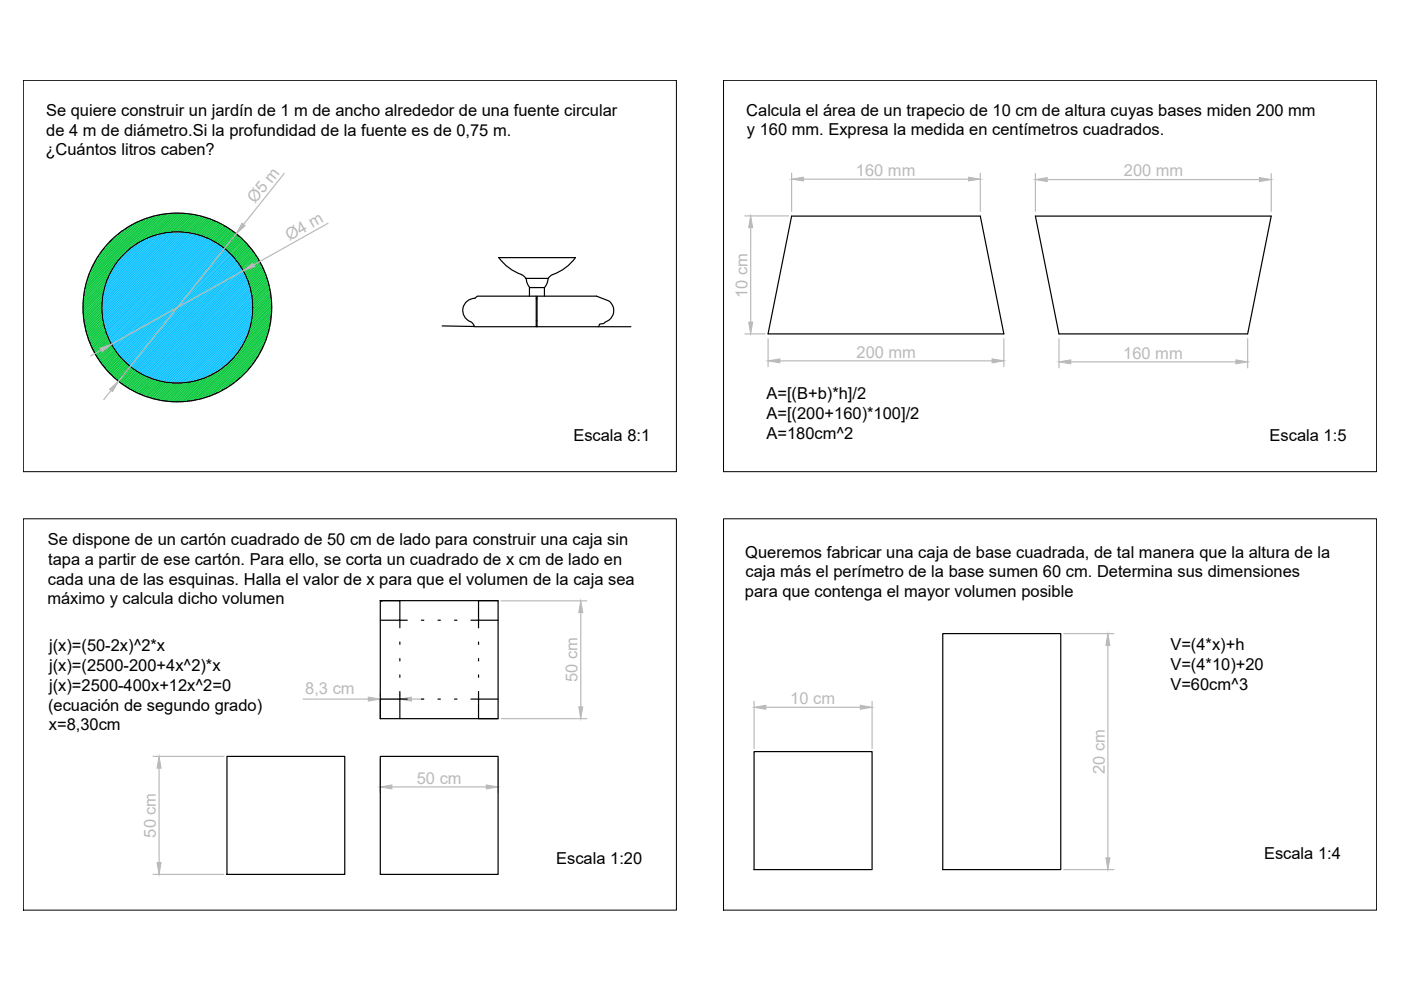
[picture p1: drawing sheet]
<svg xmlns="http://www.w3.org/2000/svg" width="297mm" height="210mm" viewBox="0 0 297 210" stroke-linecap="round" stroke-linejoin="round" font-family="sans-serif">
<!-- layer: 0 -->
<path d="M4.9 17h138.5v83h-138.5zM153.4 17h138.5v83h-138.5zM4.9 110h138.5v83h-138.5zM153.4 110h138.5v83h-138.5z" fill="none" stroke="#000" stroke-width=".21"/>
<!-- layer: Cotas -->
<g fill="none" stroke="#bababa" stroke-width=".25">
<path d="M60.3 36.8l-8.7 10.8M167.8 36.7v8.1M170.3 38h35M207.8 36.7v8.1M219.5 36.8v8M222 38.1h45M269.5 36.8v8M50.1 49.6l-25 31.2M51.5 57.4l-27.9 15.6M69.5 47.3l-15.8 8.9M157.9 45.8h9.3M159.2 48.3v20"/>
<path d="M21.4 74.2l-2.2 1.3M157.9 70.8h4.3M162.8 71.8v5.9M165.3 76.5h45M212.8 71.8v5.9M224.5 71.8v6.2M227 76.7h35M264.5 71.8v6.2M23.6 82.8l-1.6 1.9M106.2 127.4h18.2M123.1 129.9v20M225.5 134.3h10.7"/>
<path d="M234.9 136.8v45.1M64.2 148.2h13.9M80.6 147v.6M80.6 148.2h4.1M84.7 147v.6M87.2 148.2h2.5M106.2 152.4h18.2M159.9 148.7v10M162.4 150h20M184.9 148.7v10M32.5 160.4h15M33.7 162.9v20"/>
<path d="M80.6 161v7.1M83.1 166.8h20M105.6 161v7.1M32.5 185.4h15M225.5 184.4h10.7"/>
</g>
<g fill="#bababa" stroke="#bababa" stroke-width=".21">
<path d="M159.2 45.8l.4 2.5h-.9z"/>
<path d="M158.7 68.3h.9l-.4 2.5z"/>
<path d="M123.1 127.4l.5 2.5h-.9z"/>
<path d="M122.7 149.9h.9l-.5 2.5z"/>
<path d="M84.7 148.2l2.5-.4v.8z"/>
<path d="M78.1 147.8l2.5 .4-2.5 .4z"/>
<path d="M33.7 160.4l.4 2.5h-.8z"/>
<path d="M33.3 182.9h.8l-.4 2.5z"/>
<path d="M80.6 166.8l2.5-.4v.9z"/>
<path d="M103.1 166.4l2.5 .4-2.5 .5z"/>
<path d="M219.5 38.1l2.5-.5v.9z"/>
<path d="M267 37.6l2.5 .5-2.5 .4z"/>
<path d="M224.5 76.7l2.5-.4v.8z"/>
<path d="M262 76.3l2.5 .4-2.5 .4z"/>
<path d="M167.8 38l2.5-.4v.8z"/>
<path d="M205.3 37.6l2.5 .4-2.5 .4z"/>
<path d="M162.8 76.5l2.5-.4v.8z"/>
<path d="M210.3 76.1l2.5 .4-2.5 .4z"/>
<path d="M159.9 150l2.5-.5v.9z"/>
<path d="M182.4 149.5l2.5 .5-2.5 .4z"/>
<path d="M234.9 134.3l.4 2.5h-.8z"/>
<path d="M234.5 181.9h.8l-.4 2.5z"/>
<path d="M21.2 73.8l2.4-.8-1.9 1.6z"/>
<path d="M51.5 57.4l2-1.6 .5 .7z"/>
<path d="M23.2 82.5l1.9-1.7-1.2 2.2z"/>
<path d="M51.3 47.3l.7 .6-1.9 1.7z"/>
</g>
<!-- layer: 0 -->
<g fill="none" stroke="#000" stroke-width=".25">
<path d="M105.7 54.6h16.3M105.7 54.6a10 10 0 0 0 4.9 3.6M110.6 58.2l.5 .3 .4 .5M111.4 59h4.8M111.6 59l.2 1.2 .5 .7M116.2 59l-.3 1.2-.4 .7M117.2 58.2l-.6 .3-.3 .5M122 54.6a10 10 0 0 1-4.8 3.6M167.8 45.8h40l5 25h-50zM219.5 45.8h50l-5 25h-40zM93.8 69.1l6.7 .1M99.7 68.2a2.56 2.56 0 0 1-1.5-2.9 2.56 2.56 0 0 1 2.5-2l.5-.5h12.5v6.5"/>
<path d="M99.7 68.2l.5 .4 .3 .5M100.5 69.1l.2 .1M100.7 69.3h26.2l.3-.6 .9-.2a2.95 2.95 0 0 0 2-3l-.2-.8-.8-.9-2.6-1h-12.6v6.5M112.3 62.8v-1.8h3.1v1.8M113.7 68h.2M113.7 69.1h.2M113.7 63.2h.2M113.7 63.4h.2M126.9 69.3h6.9M80.6 127.4h25v25h-25zM80.6 127.4h4.2v4.1h-4.2M84.8 136.1v.5"/>
<path d="M84.8 139.6v.5M86.3 131.5h-1.5v1.6M89.4 131.5h.5M92.9 131.5h.5M96.4 131.5h.5M99.9 131.5h1.6v1.6M101.5 136.1v.5M101.5 139.6v.5M105.6 127.4h-4.1v4.1h4.1M199.9 134.3h25v50.1h-25zM80.6 152.4v-4.2h4.2v4.2M84.8 146.6v1.6h1.5"/>
<path d="M84.8 143.1v.5M89.4 148.2h.5M92.9 148.2h.5M96.4 148.2h.5M101.5 146.6v1.6h-1.6M101.5 143.1v.5M105.6 148.2h-4.1v4.2h4.1M159.9 159.4h25v25h-25zM48.1 160.4h25v25h-25zM80.6 160.4h25v25h-25z"/>
<circle cx="37.6" cy="65.2" r="16"/>
<circle cx="37.6" cy="65.2" r="20"/>
</g>
<!-- layer: verde -->
<g fill="none" stroke="#00c732" stroke-width=".25">
<path d="M22.5 59.9l-4.9 4.9M22.7 59.4l-5.1 5M22.9 58.7l-5.3 5.4M23.3 58.1l-5.7 5.6M23.7 57.3l-6 6M23.7 50.8l-.6 .6M24.2 56.4l-6.5 6.5M25.3 55l-7.5 7.5M25.9 49l-4.5 4.5M27 48.2l-6.4 6.4M27.9 47.7l-7.8 7.8M28.6 47.3l-8.9 8.9"/>
<path d="M29.3 47l-9.9 9.9M30 46.7l-10.9 10.8M30.6 46.5l-11.7 11.6M31.1 46.3l-12.4 12.4M31.7 46.1l-13.2 13.1M32.2 45.9l-13.8 13.8M32.6 45.8l-14.4 14.5M33.1 45.7l-15 15M33.6 45.6l-15.6 15.6M34 45.5l-16.1 16.1M34.4 45.4l-16.5 16.7M34.9 45.4l-7.5 7.5"/>
<path d="M35.3 45.3l-6.5 6.6M35.7 45.3l-6 6M36.1 45.3l-5.6 5.6M36.5 45.2l-5.4 5.4M36.9 45.2l-5.2 5.1M37.2 45.2l-4.9 4.9M37.6 45.2l-4.8 4.7M37.9 45.2l-4.6 4.6M38.3 45.2l-4.4 4.4M38.6 45.2l-4.3 4.3M39 45.2l-4.3 4.3M39.3 45.3l-4.1 4.1"/>
<path d="M39.6 45.3l-4 4M39.9 45.4l-3.9 3.9M40.3 45.4l-3.9 3.8M40.6 45.4l-3.8 3.8M40.9 45.5l-3.7 3.7M41.2 45.5l-3.7 3.7M41.5 45.6l-3.6 3.6M41.8 45.6l-3.6 3.6M42.1 45.7l-3.5 3.5M42.4 45.8l-3.5 3.4M42.7 45.9l-3.5 3.4M43 45.9l-3.4 3.4"/>
<path d="M43.2 46l-3.3 3.4M43.5 46.1l-3.3 3.3M43.8 46.2l-3.3 3.3M44.1 46.3l-3.3 3.2M44.3 46.4l-3.2 3.2M44.6 46.5l-3.2 3.2M44.8 46.5l-3.1 3.2M45.1 46.7l-3.2 3.1M45.4 46.8l-3.2 3.1M45.6 46.9l-3.1 3.1M45.8 47l-3 3.1M46.1 47.1l-3.1 3"/>
<path d="M46.3 47.2l-3 3.1M46.6 47.3l-3.1 3M46.8 47.5l-3 3M47.1 47.6l-3 3M47.3 47.7l-3 3M47.5 47.9l-2.9 2.9M47.7 48l-2.9 2.9M47.9 48.1l-2.9 2.9M48.2 48.2l-2.9 3M48.4 48.4l-2.9 2.9M48.6 48.5l-2.9 2.9M48.8 48.7l-2.8 2.8"/>
<path d="M49.1 48.8l-2.9 2.9M49.3 49l-2.9 2.8M49.5 49.1l-2.9 2.9M49.7 49.2l-2.9 2.9M49.9 49.4l-2.9 2.9M50.1 49.6l-2.9 2.8M50.3 49.8l-2.9 2.8M50.5 49.9l-2.8 2.9M50.7 50.1l-2.9 2.8M50.9 50.2l-2.9 2.9M51 50.4l-2.8 2.8M51.3 50.6l-2.9 2.8"/>
<path d="M51.4 50.7l-2.8 2.9M51.6 50.9l-2.8 2.8M51.8 51.1l-2.8 2.8M52 51.3l-2.9 2.8M52.1 51.5l-2.8 2.8M52.3 51.7l-2.8 2.8M52.5 51.8l-2.9 2.9M52.6 52l-2.8 2.9M52.8 52.2l-2.8 2.8M53 52.4l-2.8 2.9M53.2 52.6l-2.9 2.9M53.3 52.8l-2.9 2.9"/>
<path d="M53.5 53l-2.9 2.9M53.6 53.2l-2.9 2.9M53.7 53.4l-2.8 2.9M53.9 53.7l-2.9 2.8M54 53.9l-2.8 2.8M54.2 54.1l-2.9 2.9M54.3 54.3l-2.8 2.9M54.5 54.5l-2.9 2.9M54.6 54.7l-2.9 3M54.8 55l-3 2.9M54.9 55.2l-3 2.9M55 55.4l-2.9 3"/>
<path d="M55.1 55.6l-2.9 3M55.3 55.9l-3 3M55.4 56.1l-3 3M55.5 56.4l-3 3M55.7 56.6l-3.1 3M55.7 56.8l-3 3.1M55.9 57.1l-3.1 3.1M56 57.3l-3.1 3.1M56.1 57.6l-3.2 3.1M56.2 57.8l-3.2 3.2M56.3 58.1l-3.2 3.2M56.4 58.3l-3.2 3.3"/>
<path d="M56.5 58.6l-3.3 3.3M56.6 58.9l-3.3 3.3M56.7 59.2l-3.3 3.3M56.8 59.5l-3.4 3.3M56.8 59.7l-3.3 3.4M21.6 64.8l-3.7 3.7M21.6 65.1l-3.7 3.7M21.6 65.5l-3.6 3.6M21.6 64l-3.8 3.9M21.6 64.4l-3.8 3.8M21.6 65.8l-3.6 3.6M21.6 66.2l-3.5 3.5"/>
<path d="M21.7 63.6l-4 4M21.7 66.5l-3.5 3.5M21.7 66.9l-3.5 3.4M21.7 63.2l-4 4M21.7 67.2l-3.4 3.3M21.7 67.5l-3.3 3.3M21.8 62.8l-4.1 4.1M21.8 67.8l-3.3 3.3M21.8 62.4l-4.2 4.2M21.9 68.1l-3.3 3.3M21.9 61.9l-4.3 4.3M21.9 68.4l-3.2 3.2"/>
<path d="M22 68.7l-3.3 3.2M22 61.4l-4.4 4.5M22 69l-3.1 3.2M22.1 69.3l-3.1 3.1M22.2 61l-4.6 4.5M22.2 69.6l-3.2 3.1M22.3 60.5l-4.7 4.7M22.3 69.8l-3.1 3.2M22.4 70.1l-3.2 3.1M22.5 70.4l-3.1 3.1M22.5 70.6l-3 3.1M22.6 70.9l-3 3"/>
<path d="M22.8 71.2l-3.1 3M22.8 71.4l-3 3M23 71.7l-3 2.9M23.1 71.9l-3 3M23.2 72.2l-3 2.9M23.3 72.4l-3 3M23.4 72.7l-2.9 2.9M23.6 72.9l-3 2.9M23.7 73.1l-2.9 2.9M23.8 73.3l-2.9 3M23.9 73.5l-2.8 3M24.1 73.8l-2.9 2.9"/>
<path d="M24.2 74l-2.8 2.9M24.4 74.2l-2.9 2.9M24.5 74.4l-2.8 2.9M24.7 74.6l-2.9 2.9M24.8 74.9l-2.8 2.8M25 75l-2.9 2.9M25.1 75.2l-2.8 2.9M25.3 75.5l-2.8 2.8M25.5 75.6l-2.9 2.9M25.6 75.8l-2.8 2.9M25.8 76l-2.8 2.8M26 76.2l-2.9 2.9"/>
<path d="M26.1 76.4l-2.8 2.8M26.3 76.6l-2.8 2.8M26.5 76.8l-2.8 2.8M26.7 76.9l-2.8 2.8M26.9 77.1l-2.9 2.8M27.1 77.3l-2.9 2.8M27.2 77.4l-2.8 2.9M27.5 77.6l-2.9 2.8M27.7 77.7l-2.9 2.9M27.8 77.9l-2.8 2.8M28.1 78.1l-2.9 2.8M28.3 78.2l-2.9 2.9"/>
<path d="M28.5 78.4l-2.9 2.8M28.7 78.5l-2.9 2.9M28.9 78.6l-2.9 2.9M29.2 78.8l-3 2.9M29.4 78.9l-3 2.9M29.6 79.1l-2.9 2.9M29.8 79.2l-2.9 2.9M30 79.3l-2.9 2.9M30.3 79.4l-3 3M30.5 79.6l-3 2.9M30.8 79.7l-3 2.9M31 79.8l-3 3"/>
<path d="M31.3 79.9l-3 3M43.8 80l-5.2 5.2M44.4 79.7l-5.5 5.4M45.1 79.3l-5.8 5.8M46 78.8l-6.3 6.3M47.1 78.1l-7 7M53.2 77.7l-3.1 3.1M54.2 76.4l-5.4 5.4M54.8 75.4l-7 7M55.3 74.6l-8.3 8.3M55.6 73.8l-9.3 9.4M55.9 73.2l-10.3 10.3"/>
<path d="M56.2 72.6l-11.3 11.2M56.4 72l-12 12M56.6 71.4l-12.8 12.8M56.8 70.9l-13.5 13.5M56.9 70.4l-14.1 14.1M56.9 60l-3.4 3.4M57 60.3l-3.5 3.4M57 69.9l-14.7 14.7M57.1 60.6l-3.6 3.5M57.1 60.8l-3.5 3.6M57.1 69.5l-15.2 15.2M57.2 61.1l-3.6 3.6"/>
<path d="M57.2 61.4l-3.6 3.7M57.2 69l-15.8 15.9M57.3 61.8l-3.7 3.7M57.3 68.6l-16.3 16.3M57.3 62.1l-3.7 3.7M57.4 62.4l-3.8 3.8M57.4 68.1l-16.9 16.9M57.4 62.7l-3.9 3.9M57.4 67.7l-6.9 7M57.5 63l-4 4M57.5 67.3l-6.3 6.3M57.5 63.3l-4 4.1"/>
<path d="M57.5 63.7l-4.1 4.1M57.5 66.9l-5.8 5.8M57.6 64l-4.3 4.3M57.6 64.4l-4.4 4.3M57.6 66.1l-5.2 5.3M57.6 66.5l-5.5 5.5M57.6 64.7l-4.5 4.5M57.6 65l-4.7 4.7M57.6 65.4l-4.8 4.8M57.6 65.8l-5 5M31.5 80l-3 3M31.8 80.1l-3.1 3.1"/>
<path d="M32 80.2l-3 3M32.3 80.3l-3.1 3.1M32.5 80.4l-3.1 3.1M32.8 80.5l-3.1 3.1M33.1 80.6l-3.1 3.1M33.4 80.7l-3.2 3.1M33.7 80.7l-3.2 3.2M34 80.8l-3.2 3.2M34.2 80.9l-3.2 3.2M34.6 80.9l-3.3 3.3M34.9 81l-3.3 3.3M35.2 81l-3.4 3.3"/>
<path d="M35.5 81.1l-3.4 3.3M35.8 81.1l-3.4 3.4M36.1 81.1l-3.4 3.5M36.5 81.2l-3.5 3.5M36.8 81.2l-3.5 3.5M37.2 81.2l-3.6 3.6M37.5 81.2l-3.6 3.7M37.9 81.2l-3.8 3.7M38.2 81.2l-3.8 3.8M38.6 81.2l-3.8 3.8M39 81.1l-3.9 4M39.4 81.1l-4 4"/>
<path d="M39.8 81l-4.1 4.1M40.2 81l-4.1 4.1M40.7 80.9l-4.3 4.3M41.1 80.8l-4.4 4.4M41.6 80.7l-4.5 4.5M42.1 80.6l-4.6 4.6M42.6 80.4l-4.8 4.8M43.2 80.2l-5 5"/>
</g>
<!-- layer: fuente -->
<g fill="none" stroke="#00bfff" stroke-width=".25">
<path d="M27.4 52.9l-2.1 2.1M28.8 51.9l-4.6 4.5M29.7 51.3l-6 6M30.5 50.9l-7.2 7.2M31.1 50.6l-8.2 8.1M31.7 50.3l-9 9.1M32.3 50.1l-9.8 9.8M32.8 49.9l-10.5 10.6M33.3 49.8l-11.1 11.2M33.9 49.6l-11.9 11.8M34.3 49.5l-12.4 12.4M34.7 49.5l-12.9 12.9"/>
<path d="M35.2 49.4l-13.4 13.4M35.6 49.3l-13.9 13.9M36 49.3l-14.3 14.3M36.4 49.2l-14.8 14.8M36.8 49.2l-15.2 15.2M37.2 49.2l-15.6 15.6M37.5 49.2l-15.9 15.9M37.9 49.2l-16.3 16.3M38.2 49.2l-16.6 16.6M38.6 49.2l-17 17M38.9 49.2l-17.2 17.3M39.2 49.3l-17.5 17.6"/>
<path d="M39.6 49.3l-17.9 17.9M39.9 49.4l-18.2 18.1M40.2 49.4l-18.4 18.4M40.5 49.5l-18.6 18.6M40.8 49.5l-18.9 18.9M41.1 49.6l-19.1 19.1M41.4 49.7l-19.4 19.3M41.7 49.7l-19.6 19.6M41.9 49.8l-19.7 19.8M42.2 49.9l-19.9 19.9M42.5 50l-20.1 20.1M42.8 50.1l-20.3 20.3"/>
<path d="M43 50.1l-20.5 20.5M43.3 50.3l-20.7 20.6M43.5 50.3l-20.7 20.9M43.8 50.5l-21 20.9M44.1 50.6l-21.1 21.1M44.3 50.7l-21.2 21.2M44.6 50.8l-21.4 21.4M44.8 50.9l-21.5 21.5M45 51l-21.6 21.7M45.3 51.2l-21.7 21.7M45.5 51.3l-21.8 21.8M45.7 51.4l-21.9 21.9"/>
<path d="M46 51.5l-22.1 22M46.2 51.7l-22.1 22.1M46.4 51.8l-22.2 22.2M46.6 52l-22.2 22.2M46.8 52.1l-22.3 22.3M47 52.3l-22.3 22.3M47.2 52.4l-22.4 22.5M47.4 52.6l-22.4 22.4M47.7 52.8l-22.6 22.4M47.8 52.9l-22.5 22.6M48 53.1l-22.5 22.5M48.2 53.2l-22.6 22.6"/>
<path d="M48.4 53.4l-22.6 22.6M48.6 53.6l-22.6 22.6M48.8 53.7l-22.7 22.7M49 53.9l-22.7 22.7M49.1 54.1l-22.6 22.7M49.3 54.3l-22.6 22.6M49.5 54.5l-22.6 22.6M49.6 54.7l-22.5 22.6M49.8 54.9l-22.6 22.5M50 55l-22.5 22.6M50.2 55.3l-22.5 22.4M50.3 55.5l-22.5 22.4"/>
<path d="M50.4 55.7l-22.3 22.4M50.6 55.9l-22.3 22.3M50.7 56.1l-22.2 22.3M50.9 56.3l-22.2 22.2M51 56.5l-22.1 22.1M51.2 56.7l-22 22.1M51.3 57l-21.9 21.9M51.5 57.2l-21.9 21.9M51.6 57.4l-21.8 21.8M51.7 57.7l-21.7 21.6M51.8 57.9l-21.5 21.5M51.9 58.1l-21.4 21.5"/>
<path d="M52.1 58.4l-21.3 21.3M52.2 58.6l-21.2 21.2M52.3 58.9l-21 21M52.4 59.1l-20.9 20.9M52.5 59.4l-20.7 20.7M52.6 59.6l-20.6 20.6M52.7 59.9l-20.4 20.4M50.5 74.7l-3.4 3.4M51.2 73.6l-5.2 5.2M51.7 72.7l-6.6 6.6M52.1 72l-7.7 7.7M52.4 71.4l-8.6 8.6"/>
<path d="M52.6 70.8l-9.4 9.4M52.8 60.2l-20.3 20.2M52.8 70.2l-10.2 10.2M52.9 60.4l-20.1 20.1M52.9 60.7l-19.8 19.9M52.9 69.7l-10.8 10.9M53 61l-19.6 19.7M53.1 69.2l-11.5 11.5M53.1 61.3l-19.4 19.4M53.2 61.6l-19.2 19.2M53.2 68.7l-12.1 12.1M53.2 61.9l-19 19"/>
<path d="M53.3 62.2l-18.7 18.7M53.3 68.3l-12.6 12.6M53.4 62.5l-18.5 18.5M53.4 67.8l-13.2 13.2M53.4 62.8l-18.2 18.2M53.5 63.1l-18 18M53.5 67.4l-13.7 13.6M53.5 63.4l-17.7 17.7M53.5 67l-14.1 14.1M53.5 63.7l-17.4 17.4M53.5 64.1l-17 17.1M53.5 66.6l-14.5 14.5"/>
<path d="M53.6 64.4l-16.8 16.8M53.6 64.7l-16.4 16.5M53.6 65.1l-16.1 16.1M53.6 65.5l-15.7 15.7M53.6 65.8l-15.4 15.4M53.6 66.2l-15 15"/>
</g>
<g font-size="3.5">
<text x="9.8" y="24.6">Se quiere construir un jardín de 1 m de ancho alrededor de una fuente circular</text>
<text x="9.8" y="28.8">de 4 m de diámetro.Si la profundidad de la fuente es de 0,75 m.</text>
<text x="158.2" y="24.6">Calcula el área de un trapecio de 10 cm de altura cuyas bases miden 200 mm</text>
<text x="158.4" y="28.7">y 160 mm. Expresa la medida en centímetros cuadrados.</text>
<text x="9.6" y="32.9">¿Cuántos litros caben?</text>
<text x="162.5" y="84.7">A=[(B+b)*h]/2</text>
<text x="162.5" y="88.9">A=[(200+160)*100]/2</text>
<text x="121.6" y="93.6">Escala 8:1</text>
<text x="162.5" y="93.1">A=180cm^2</text>
<text x="269.2" y="93.6">Escala 1:5</text>
<text x="10.1" y="115.6">Se dispone de un cartón cuadrado de 50 cm de lado para construir una caja sin</text>
<text x="10.2" y="119.8">tapa a partir de ese cartón. Para ello, se corta un cuadrado de x cm de lado en</text>
<text x="158" y="118.2">Queremos fabricar una caja de base cuadrada, de tal manera que la altura de la</text>
<text x="10.1" y="124">cada una de las esquinas. Halla el valor de x para que el volumen de la caja sea</text>
<text x="158.1" y="122.4">caja más el perímetro de la base sumen 60 cm. Determina sus dimensiones</text>
<text x="10.1" y="128.2">máximo y calcula dicho volumen</text>
<text x="157.9" y="126.5">para que contenga el mayor volumen posible</text>
<text x="248.1" y="137.8">V=(4*x)+h</text>
<text x="10.4" y="138.1">j(x)=(50-2x)^2*x</text>
<text x="10.4" y="142.3">j(x)=(2500-200+4x^2)*x</text>
<text x="248.1" y="142">V=(4*10)+20</text>
<text x="10.4" y="146.5">j(x)=2500-400x+12x^2=0</text>
<text x="248.1" y="146.2">V=60cm^3</text>
<text x="10.2" y="150.7">(ecuación de segundo grado)</text>
<text x="10.4" y="154.9">x=8,30cm</text>
<text x="117.9" y="183.3">Escala 1:20</text>
<text x="268" y="182.1">Escala 1:4</text>
</g>
<g font-size="3.5" fill="#bababa">
<text x="181.5" y="37.3">160 mm</text>
<text x="238.3" y="37.4">200 mm</text>
<text x="54.1" y="43.3" transform="rotate(-51 54.1 43.3)">Ø5 m</text>
<text x="61.4" y="51.1" transform="rotate(-29 61.4 51.1)">Ø4 m</text>
<text x="158.5" y="63.1" transform="rotate(-90 158.5 63.1)">10 cm</text>
<text x="181.6" y="75.8">200 mm</text>
<text x="238.2" y="76">160 mm</text>
<text x="64.7" y="147.1">8,3 cm</text>
<text x="122.5" y="144.6" transform="rotate(-90 122.5 144.6)">50 cm</text>
<text x="167.5" y="149.3">10 cm</text>
<text x="88.4" y="166.2">50 cm</text>
<text x="234.2" y="164.1" transform="rotate(-90 234.2 164.1)">20 cm</text>
<text x="33" y="177.6" transform="rotate(-90 33 177.6)">50 cm</text>
</g>
</svg>
